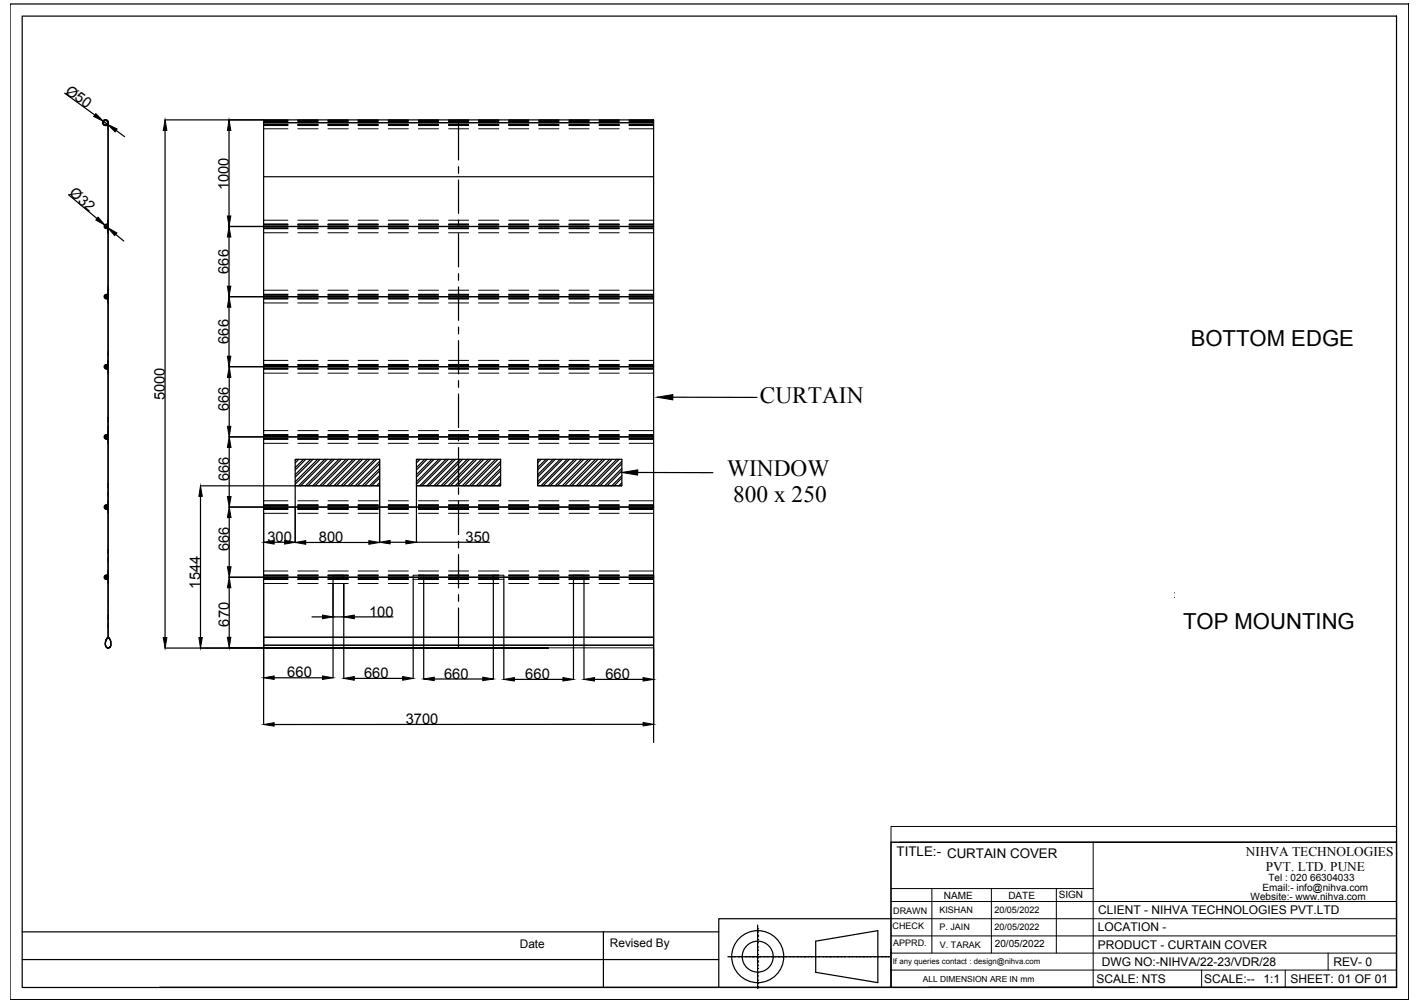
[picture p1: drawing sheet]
<svg xmlns="http://www.w3.org/2000/svg" width="297mm" height="210mm" viewBox="0 0 297 210" stroke-linecap="round" stroke-linejoin="round" font-family="sans-serif">
<!-- layer: 0 -->
<g fill="none" stroke="#000" stroke-width=".25">
<path d="M2.1 .8h292.6v208.4h-292.6zM4.6 3.4h287.5v203.3h-287.5zM13.5 19.5l6.3 4.6M21.6 25.4l.9 .6M22.6 25.7v.5l-.6 .1h.5l.1 .7v106.4M22.6 25.7v107.7l.5 .8 .1 .9-.3 .4-.3 .1M22.6 25.7a.59 .59 0 0 0-.6-.6 .59 .59 0 0 0-.5 .6 .59 .59 0 0 0 .6 .6 .61 .61 0 0 1-.7-.6 .61 .61 0 0 1 .7-.7 .61 .61 0 0 1 .6 .7M24.3 27.3l1.8 1.3M34.5 25.1h102.2v130.3M34.5 27.3v106.1M47.9 27.3v17.9M55.1 25.1v.6h81.6"/>
<path d="M55.1 25.7v125.9M55.1 37h81.6M95.9 25.1v8.4M95.9 34.9v1.4M95.9 37.7v6.9M14.3 40.8l6 4.9M22 47.1l.5 .5M22.6 46.1v.8M22.6 47.8v.9M22.6 59.8v.9M24.2 49.1l1.7 1.3M47.9 47.4h88.8"/>
<path d="M47.9 49.6v10.3M95.9 46v1.4M95.9 48.9v7M95.9 57.3v1.4M22.6 61.6v.9M22.6 73.6v.9M22.6 75.4v.9M47.9 62.1h88.8M47.9 64.3v10.2M47.9 76.7h88.8M47.9 79v10.2M95.9 60.1v6.9"/>
<path d="M95.9 68.4v1.5M95.9 71.3v7M95.9 79.7v1.4M22.6 87.4v.9M22.6 89.2v.8M47.9 91.4h88.8M47.9 93.6v10.3M61.8 96.1h17.6v5.5h-17.6zM62 96.1l-.2 .3M62.5 96.1l-.7 .8M63.5 96.1l-1.7 1.8M64 96.1l-2.2 2.3"/>
<path d="M65 96.1l-3.2 3.2M65.5 96.1l-3.7 3.8M66.4 96.1l-4.6 4.7M67 96.1l-5.2 5.2M67.9 96.1l-5.5 5.6M68.4 96.1l-5.5 5.6M69.4 96.1l-5.5 5.6M69.9 96.1l-5.5 5.6M70.9 96.1l-5.5 5.6M71.4 96.1l-5.5 5.6M72.4 96.1l-5.5 5.6M72.9 96.1l-5.5 5.6"/>
<path d="M73.9 96.1l-5.5 5.6M74.4 96.1l-5.5 5.6M75.3 96.1l-5.5 5.6M75.8 96.1l-5.5 5.6M76.8 96.1l-5.5 5.6M77.3 96.1l-5.5 5.6M78.3 96.1l-5.5 5.6M78.8 96.1l-5.5 5.6M79.4 96.1v5.6h-17.6M79.4 96.5l-5.1 5.2M79.4 98l-3.6 3.7M79.4 99.6l-2.1 2.1"/>
<path d="M79.4 97.1l-4.6 4.6M79.4 98.5l-3.1 3.2M87.1 96.1h17.6v5.5h-17.6zM87.4 96.1l-.3 .3M87.8 96.1l-.7 .8M88.8 96.1l-1.7 1.8M89.3 96.1l-2.2 2.3M90.3 96.1l-3.2 3.2M90.8 96.1l-3.7 3.8M91.8 96.1l-4.7 4.7M92.3 96.1l-5.2 5.2M93.3 96.1l-5.5 5.6"/>
<path d="M93.8 96.1l-5.5 5.6M94.8 96.1l-5.5 5.6M95.3 96.1l-5.6 5.6M95.9 82.5v7M95.9 90.9v1.4M95.9 93.7v7.9M96.3 96.1l-5.6 5.6M96.8 96.1l-5.5 5.6M97.7 96.1l-5.5 5.6M98.2 96.1l-5.5 5.6M99.2 96.1l-5.5 5.6M99.7 96.1l-5.5 5.6"/>
<path d="M100.7 96.1l-5.5 5.6M101.2 96.1l-5.5 5.6M102.2 96.1l-5.5 5.6M102.7 96.1l-5.5 5.6M103.7 96.1l-5.5 5.6M104.2 96.1l-5.5 5.6M104.7 96.5l-5.1 5.2M104.7 98l-3.6 3.7M104.7 99.6l-2.1 2.1M104.7 97.1l-4.6 4.6M104.7 98.5l-3.1 3.2M112.5 96.1h17.6v5.5h-17.6z"/>
<path d="M112.5 96.1v5.6h17.6M112.7 96.1l-.2 .3M113.2 96.1l-.7 .8M114.2 96.1l-1.7 1.8M114.7 96.1l-2.2 2.3M115.7 96.1l-3.2 3.2M116.1 96.1l-3.6 3.8M117.2 96.1l-4.7 4.7M117.6 96.1l-5.1 5.2M118.6 96.1l-5.5 5.6M119.1 96.1l-5.5 5.6M120.1 96.1l-5.5 5.6"/>
<path d="M120.6 96.1l-5.5 5.6M121.6 96.1l-5.5 5.6M122.1 96.1l-5.5 5.6M123.1 96.1l-5.5 5.6M123.6 96.1l-5.5 5.6M124.6 96.1l-5.5 5.6M125.1 96.1l-5.5 5.6M126.1 96.1l-5.5 5.6M126.6 96.1l-5.5 5.6M127.5 96.1l-5.5 5.6M128 96.1l-5.5 5.6M129 96.1l-5.5 5.6"/>
<path d="M129.5 96.1l-5.5 5.6M130.1 96.5l-5.1 5.2M130.1 98l-3.6 3.7M130.1 99.6l-2.1 2.1M130.1 97.1l-4.6 4.6M130.1 98.5l-3.1 3.2M133.4 98.9h15.7M140.7 83.1l17.7 .1M22.6 101.2v.9M22.6 102.9v.9M22.6 115v.9M22.6 116.7v.9"/>
<path d="M41.9 101.7h19.9M41.9 103.9v29.5M47.9 106.1h88.8M47.9 108.3v10.3M57.3 113.5h2.2M61.8 101.7v11.9M64 113.5h13.2M79.4 101l-.6 .7M79.4 100l-1.6 1.7M79.4 101.5l-.2 .2M79.4 101.7v11.9M81.6 113.5h3.3"/>
<path d="M95.9 102.1v1.3M95.9 104.8v7.1M95.9 113.3v1.4M95.9 116.1v6.9M104.7 101.7h-17.6v11.8h15.3M104.7 101l-.6 .7M104.7 100l-1.6 1.7M104.7 101.5l-.1 .2M130.1 101l-.7 .7M130.1 100l-1.6 1.7M130.1 101.5l-.2 .2M22.5 133.3l-.4 .8-.1 .8 .2 .5 .4 .2-.4-.2-.2-.5 .1-.9z"/>
<path d="M22.6 128.7v.9M22.6 130.5v.9M22.6 135.6h.1M22.7 133.3l.5 .9v.9l-.3 .4-.3 .1M34.5 135.6h80.2M47.9 120.8h88.8M47.9 123v10.4M55.1 135.6h59.6zM55.1 135v.6M65.3 129.1h2.2M69.7 121.3v20.5M69.7 129.1h2.2"/>
<path d="M71.9 122.1v19.9M74.1 129.1h8.1M86.4 121.3v20.7M88.6 121.3v20.8M95.9 124.4v1.4M95.9 127.2v8.4M103.2 120.4v21.7M105.4 121.3v20.9M120 120.4v21.8M122.2 121.3v20.9M136.7 133.3h-81.6v1.7h81.6M57.3 141.8h10.2"/>
<path d="M74.1 142h10.1M90.8 142.1h10.2M107.6 142.2h10.2M124.4 142.2h10.1M134.5 151.6h-77.2M186.4 176.3h105.7v30.3h-105.7zM4.6 195h145.8M126.2 195v11.7M158.5 200v.2M158.5 199.8h.1M158.5 199.1v.4M158.5 198.9h.1"/>
<path d="M158.5 198.4v.3M158.5 198.2h.1M158.5 197.7v.3M158.5 197.5v.2M158.5 197.3h.1M158.5 196.8v.3M158.5 196.6h.1M158.5 196.2v.2M158.5 195.9h.1M158.5 195.7h.1M158.5 195.3v.2M158.5 195.1h.1"/>
<path d="M158.5 194.6v.2M158.5 194.4h.1M158.5 194v.2M158.5 193.7v.3M158.5 193.6v.1M158.5 194.2v.1M158.5 194.4v.1M158.5 194.9v.1M158.5 195.1v.1M158.5 195.6v.1M158.5 195.8v.1M158.5 196v.1"/>
<path d="M158.5 196.5v.1M158.5 196.7v.1M158.5 197.1v.2M158.5 197.3v.2M158.5 198v.1M158.5 198.2v.2M158.5 198.7v.1M158.5 198.9v.1M158.5 199.6v.1M158.5 199.8v.1M170.6 197l13-2.2v10.8l-13-2.1zM186.4 192.3h-36v14.3h-117"/>
<path d="M4.6 200.8h145.8M150.4 206.6h36M152.3 200.2h.1M152.4 200.2h.5M152.9 200.2h.1M152.9 200.2h.2M153.1 200.2h.4M153.6 200.2h.1M153.8 200.2h.6M154.5 200.2h.1M154.7 200.2h.4M155.1 200.2h.1"/>
<path d="M155.2 200.2h.1M155.3 200.2h.3M155.6 200.2h.4M156 200.2h.1M156.1 200.2h.1M156.2 200.2h.3M156.5 200.2h.2M156.7 200.2h.1M156.7 200.2h.2M156.9 200.2h.3M157.2 200.2h.1M157.4 200.2h.1"/>
<path d="M157.4 200.2h.2M157.6 200.2h.1M157.6 200.2h.2M157.8 200.2h.3M158.1 200.2h.1M158.3 200.2h.1M158.5 200.2h.2M158.5 206.7h.1M158.5 206.5h.1M158.5 206v.3M158.5 205.8h.1M158.5 205.3v.3"/>
<path d="M158.5 205.1h.1M158.5 204.8v.3M158.5 204.5v.2M158.5 204.2h.1M158.5 203.8v.4M158.5 203.6h.1M158.5 203.1v.4M158.5 202.9v.2M158.5 202.7h.1M158.5 202.2v.4M158.5 202h.1M158.5 201.5v.5"/>
<path d="M158.5 201.3h.1M158.5 201.1h.1M158.5 200.6v.5M158.5 200.4h.1M158.5 200.3v.1M158.5 200.5v.1M158.5 201.2v.1M158.5 201.4v.1M158.5 202v.2M158.5 202.7v.1M158.5 203.6v.1M158.5 204.3v.1"/>
<path d="M158.5 205.2v.1M158.5 205.6v.2M158.5 205.9v.1M158.5 206.3v.1M158.5 206.5v.2M158.5 206.7v.2M158.8 200.2h.1M158.9 200.2h.1M159 200.2h.3M159.4 200.2h.2M159.7 200.2h.1M159.8 200.2h.1"/>
<path d="M159.9 200.2h.4M160.3 200.2h.2M160.5 200.2h.1M160.6 200.2h.4M161 200.2h.2M161.2 200.2h.2M161.4 200.2h.1M161.4 200.2h.5M161.9 200.2h.1M162.1 200.2h.1M162.1 200.2h.4M162.6 200.2h.1"/>
<path d="M162.8 200.2h.1M163 200.2h.1M163 200.2h.4M163.5 200.2h.1M163.6 200.2h.1M163.7 200.2h.1M163.9 200.2h.2M164.2 200.2h.1M164.3 200.2h.1M164.4 200.2h.1M164.5 200.2h.2M164.7 200.2h.3"/>
<path d="M165 200.2h.2M165.2 200.2h.1M165.3 200.2h.1M165.4 200.2h.3M165.7 200.2h.1M165.9 200.2h.1M165.9 200.2h.2M166.1 200.2h.3M166.4 200.2h.2M166.6 200.2h.1M166.8 200.2h.1M167 200.2h.2"/>
<path d="M167.3 200.2h.1M167.5 200.2h.1M167.7 200.2h.2M168 200.2h.1M168.1 200.2h.1M168.2 200.2h.1M168.3 200.2h.1M168.4 200.2h.1M168.6 200.2h.2M168.9 200.2h.1M169 200.2h.1M169.1 200.2h.1"/>
<path d="M169.2 200.2h.3M169.5 200.2h.2M169.7 200.2h.1M169.7 200.2h.2M169.9 200.2h.2M170.1 200.2h.3M170.4 200.2h.1M170.6 200.2h.1M170.6 200.2h.2M170.8 200.2h.3M171.1 200.2h.1M171.3 200.2h.1"/>
<path d="M171.5 200.2h.4M172 200.2h.1M172.2 200.2h.1M172.4 200.2h.2M172.7 200.2h.1M172.8 200.2h.1M172.9 200.2h.1M173 200.2h.3M173.3 200.2h.2M173.5 200.2h.1M173.6 200.2h.1M173.7 200.2h.1"/>
<path d="M173.8 200.2h.1M173.9 200.2h.3M174.2 200.2h.2M174.4 200.2h.1M174.4 200.2h.2M174.6 200.2h.3M174.9 200.2h.1M175.1 200.2h.1M175.3 200.2h.1M175.3 200.2h.2M175.5 200.2h.3M175.8 200.2h.1"/>
<path d="M176 200.2h.1M176.2 200.2h.2M176.5 200.2h.1M176.6 200.2h.1M176.7 200.2h.1M176.9 200.2h.4M177.4 200.2h.1M177.5 200.2h.1M177.6 200.2h.1M177.7 200.2h.5M178.2 200.2h.1M178.3 200.2h.1"/>
<path d="M178.4 200.2h.7M179.1 200.2h.1M179.1 200.2h.2M179.3 200.2h.4M179.8 200.2h.1M180 200.2h.4M180.5 200.2h.1M180.7 200.2h.1M180.9 200.2h.4M181.3 200.2h.1M181.4 200.2h.1M181.6 200.2h.4"/>
<path d="M182 200.2h.1M182.1 200.2h.1M182.2 200.2h.2M182.4 200.2h.5M182.9 200.2h.1M183 200.2h.1M183.1 200.2h.3M183.4 200.2h.1M183.6 200.2h.1M183.6 200.2h.2M183.8 200.2h.3M184.1 200.2h.2"/>
<path d="M184.3 200.2h.1M184.5 200.2h.1M184.7 200.2h.2M185 200.2h.1M185.2 200.2h.1M185.4 200.2h.2M185.7 200.2h.1M185.8 200.2h.1M185.9 200.2h.1M194.3 206.6h97.8"/>
<circle cx="22.1" cy="25.7" r=".57"/>
<circle cx="22.1" cy="25.7" r=".44"/>
<circle cx="22.3" cy="47.4" r=".36"/>
<circle cx="22.3" cy="47.4" r=".28"/>
<circle cx="22.3" cy="47.4" r=".06"/>
<circle cx="22.3" cy="62.1" r=".36"/>
<circle cx="22.3" cy="76.7" r=".36"/>
<circle cx="22.3" cy="62.1" r=".28"/>
<circle cx="22.3" cy="76.7" r=".28"/>
<circle cx="22.3" cy="76.7" r=".06"/>
<circle cx="22.3" cy="62.1" r=".06"/>
<circle cx="22.3" cy="91.4" r=".36"/>
<circle cx="22.3" cy="91.4" r=".28"/>
<circle cx="22.3" cy="91.4" r=".06"/>
<circle cx="22.3" cy="106.1" r=".36"/>
<circle cx="22.3" cy="106.1" r=".28"/>
<circle cx="22.3" cy="106.1" r=".06"/>
<circle cx="22.3" cy="120.8" r=".36"/>
<circle cx="22.3" cy="120.8" r=".28"/>
<circle cx="22.3" cy="120.8" r=".06"/>
<circle cx="158.5" cy="200.2" r="5.4"/>
<circle cx="158.5" cy="200.2" r="3.2"/>
</g>
<g fill="none" stroke="#000" stroke-width=".21">
<path d="M55.1 27h5.1M55.1 25.7h81.6M55.1 26.2h5.1M55.1 25.1h5.1M55.1 26.1h5.1M55.1 25.3h5.1M55.1 26h5.1M55.1 25.4h5.1M62.3 27h4.2M62.3 26.2h4.2M62.3 25.1h4.2M62.3 26.1h4.2"/>
<path d="M62.3 25.3h4.2M62.3 26h4.2M62.3 25.4h4.2M68.6 27h4.2M68.6 26.2h4.2M68.6 25.1h4.2M68.6 26.1h4.2M68.6 25.3h4.2M68.6 26h4.2M68.6 25.4h4.2M74.9 27h4.2M74.9 26.2h4.2"/>
<path d="M74.9 25.1h4.2M74.9 26.1h4.2M74.9 25.3h4.2M74.9 26h4.2M74.9 25.4h4.2M81.2 27h4.2M81.2 26.2h4.2M81.2 25.1h4.2M81.2 26.1h4.2M81.2 25.3h4.2M81.2 26h4.2M81.2 25.4h4.2"/>
<path d="M87.5 27h4.2M87.5 26.2h4.2M87.5 25.1h4.2M87.5 26.1h4.2M87.5 25.3h4.2M87.5 26h4.2M87.5 25.4h4.2M93.8 27h4.2M93.8 26.2h4.2M93.8 25.1h4.2M93.8 26.1h4.2M93.8 25.3h4.2"/>
<path d="M93.8 26h4.2M93.8 25.4h4.2M100.1 27h4.2M100.1 26.2h4.2M100.1 25.1h4.2M100.1 26.1h4.2M100.1 25.3h4.2M100.1 26h4.2M100.1 25.4h4.2M106.4 27h4.2M106.4 26.2h4.2M106.4 25.1h4.2"/>
<path d="M106.4 26.1h4.2M106.4 25.3h4.2M106.4 26h4.2M106.4 25.4h4.2M112.7 27h4.2M112.7 26.2h4.2M112.7 25.1h4.2M112.7 26.1h4.2M112.7 25.3h4.2M112.7 26h4.2M112.7 25.4h4.2M119 27h4.2"/>
<path d="M119 26.2h4.2M119 25.1h4.2M119 26.1h4.2M119 25.3h4.2M119 26h4.2M119 25.4h4.2M125.3 27h4.2M125.3 26.2h4.2M125.3 25.1h4.2M125.3 26.1h4.2M125.3 25.3h4.2M125.3 26h4.2"/>
<path d="M125.3 25.4h4.2M131.6 27h5.1M131.6 26.2h5.1M131.6 25.1h5.1M131.6 26.1h5.1M131.6 25.3h5.1M131.6 26h5.1M131.6 25.4h5.1M22.3 47.4h.3M22.6 46.1l-.1 .8h-.3a.49 .49 0 0 0-.4 .5 .49 .49 0 0 0 .4 .5h.3l.1 .8M22.6 46.9h-.3a.45 .45 0 0 0-.5 .5 .45 .45 0 0 0 .5 .4h.3M55.1 46.9h5.1"/>
<path d="M55.1 47.4h5.1M55.1 48.7h5.1M55.1 47.8h5.1M55.1 46.1h5.1M55.1 47.9h5.1M55.1 47.7h5.1M55.1 47h5.1M55.1 47.1h5.1M62.3 46.9h4.2M62.3 47.4h4.2M62.3 48.7h4.2M62.3 47.8h4.2"/>
<path d="M62.3 46.1h4.2M62.3 47.9h4.2M62.3 47.7h4.2M62.3 47h4.2M62.3 47.1h4.2M68.6 46.9h4.2M68.6 47.4h4.2M68.6 48.7h4.2M68.6 47.8h4.2M68.6 46.1h4.2M68.6 47.9h4.2M68.6 47.7h4.2"/>
<path d="M68.6 47h4.2M68.6 47.1h4.2M74.9 46.9h4.2M74.9 47.4h4.2M74.9 48.7h4.2M74.9 47.8h4.2M74.9 46.1h4.2M74.9 47.9h4.2M74.9 47.7h4.2M74.9 47h4.2M74.9 47.1h4.2M81.2 46.9h4.2"/>
<path d="M81.2 47.4h4.2M81.2 48.7h4.2M81.2 47.8h4.2M81.2 46.1h4.2M81.2 47.9h4.2M81.2 47.7h4.2M81.2 47h4.2M81.2 47.1h4.2M87.5 46.9h4.2M87.5 47.4h4.2M87.5 48.7h4.2M87.5 47.8h4.2"/>
<path d="M87.5 46.1h4.2M87.5 47.9h4.2M87.5 47.7h4.2M87.5 47h4.2M87.5 47.1h4.2M93.8 46.9h4.2M93.8 47.4h4.2M93.8 48.7h4.2M93.8 47.8h4.2M93.8 46.1h4.2M93.8 47.9h4.2M93.8 47.7h4.2"/>
<path d="M93.8 47h4.2M93.8 47.1h4.2M100.1 46.9h4.2M100.1 47.4h4.2M100.1 48.7h4.2M100.1 47.8h4.2M100.1 46.1h4.2M100.1 47.9h4.2M100.1 47.7h4.2M100.1 47h4.2M100.1 47.1h4.2M106.4 46.9h4.2"/>
<path d="M106.4 47.4h4.2M106.4 48.7h4.2M106.4 47.8h4.2M106.4 46.1h4.2M106.4 47.9h4.2M106.4 47.7h4.2M106.4 47h4.2M106.4 47.1h4.2M112.7 46.9h4.2M112.7 47.4h4.2M112.7 48.7h4.2M112.7 47.8h4.2"/>
<path d="M112.7 46.1h4.2M112.7 47.9h4.2M112.7 47.7h4.2M112.7 47h4.2M112.7 47.1h4.2M119 46.9h4.2M119 47.4h4.2M119 48.7h4.2M119 47.8h4.2M119 46.1h4.2M119 47.9h4.2M119 47.7h4.2"/>
<path d="M119 47h4.2M119 47.1h4.2M125.3 46.9h4.2M125.3 47.4h4.2M125.3 48.7h4.2M125.3 47.8h4.2M125.3 46.1h4.2M125.3 47.9h4.2M125.3 47.7h4.2M125.3 47h4.2M125.3 47.1h4.2M131.6 46.9h5.1"/>
<path d="M131.6 47.4h5.1M131.6 48.7h5.1M131.6 47.8h5.1M131.6 46.1h5.1M131.6 47.9h5.1M131.6 47.7h5.1M131.6 47h5.1M131.6 47.1h5.1M22.2 61.6h.1M22.2 62.5v.1M22.2 76.3h.1M22.2 77.2h.1"/>
<path d="M22.3 62.1h.3M22.3 76.7h.3M22.6 60.7l-.1 .9h-.3a.49 .49 0 0 0-.4 .5 .49 .49 0 0 0 .4 .5h.3l.1 .8M22.6 61.6h-.3a.45 .45 0 0 0-.5 .5 .45 .45 0 0 0 .5 .4h.3M22.6 75.4l-.1 .9h-.3a.49 .49 0 0 0-.4 .5 .49 .49 0 0 0 .4 .4h.3l.1 .9M22.6 76.3h-.3a.44 .44 0 0 0-.5 .5 .44 .44 0 0 0 .5 .4h.3M55.1 62.5h5.1M55.1 60.7h5.1M55.1 62.1h5.1M55.1 63.4h5.1M55.1 61.6h5.1M55.1 62.6h5.1"/>
<path d="M55.1 62.4h5.1M55.1 61.7h5.1M55.1 62.3h5.1M55.1 61.8h5.1M55.1 78.1h5.1M55.1 77.2h5.1M55.1 76.3h5.1M55.1 75.4h5.1M55.1 77.1h5.1M55.1 76.4h5.1M55.1 77h5.1M55.1 76.5h5.1"/>
<path d="M55.1 76.7h5.1M62.3 62.5h4.2M62.3 60.7h4.2M62.3 62.1h4.2M62.3 63.4h4.2M62.3 61.6h4.2M62.3 62.6h4.2M62.3 62.4h4.2M62.3 61.7h4.2M62.3 62.3h4.2M62.3 61.8h4.2M62.3 78.1h4.2"/>
<path d="M62.3 77.2h4.2M62.3 76.3h4.2M62.3 75.4h4.2M62.3 77.1h4.2M62.3 76.4h4.2M62.3 77h4.2M62.3 76.5h4.2M62.3 76.7h4.2M68.6 62.5h4.2M68.6 60.7h4.2M68.6 62.1h4.2M68.6 63.4h4.2"/>
<path d="M68.6 61.6h4.2M68.6 62.6h4.2M68.6 62.4h4.2M68.6 61.7h4.2M68.6 62.3h4.2M68.6 61.8h4.2M68.6 78.1h4.2M68.6 77.2h4.2M68.6 76.3h4.2M68.6 75.4h4.2M68.6 77.1h4.2M68.6 76.4h4.2"/>
<path d="M68.6 77h4.2M68.6 76.5h4.2M68.6 76.7h4.2M74.9 62.5h4.2M74.9 60.7h4.2M74.9 62.1h4.2M74.9 63.4h4.2M74.9 61.6h4.2M74.9 62.6h4.2M74.9 62.4h4.2M74.9 61.7h4.2M74.9 62.3h4.2"/>
<path d="M74.9 61.8h4.2M74.9 78.1h4.2M74.9 77.2h4.2M74.9 76.3h4.2M74.9 75.4h4.2M74.9 77.1h4.2M74.9 76.4h4.2M74.9 77h4.2M74.9 76.5h4.2M74.9 76.7h4.2M81.2 62.5h4.2M81.2 60.7h4.2"/>
<path d="M81.2 62.1h4.2M81.2 63.4h4.2M81.2 61.6h4.2M81.2 62.6h4.2M81.2 62.4h4.2M81.2 61.7h4.2M81.2 62.3h4.2M81.2 61.8h4.2M81.2 78.1h4.2M81.2 77.2h4.2M81.2 76.3h4.2M81.2 75.4h4.2"/>
<path d="M81.2 77.1h4.2M81.2 76.4h4.2M81.2 77h4.2M81.2 76.5h4.2M81.2 76.7h4.2M87.5 62.5h4.2M87.5 60.7h4.2M87.5 62.1h4.2M87.5 63.4h4.2M87.5 61.6h4.2M87.5 62.6h4.2M87.5 62.4h4.2"/>
<path d="M87.5 61.7h4.2M87.5 62.3h4.2M87.5 61.8h4.2M87.5 78.1h4.2M87.5 77.2h4.2M87.5 76.3h4.2M87.5 75.4h4.2M87.5 77.1h4.2M87.5 76.4h4.2M87.5 77h4.2M87.5 76.5h4.2M87.5 76.7h4.2"/>
<path d="M93.8 62.5h4.2M93.8 60.7h4.2M93.8 62.1h4.2M93.8 63.4h4.2M93.8 61.6h4.2M93.8 62.6h4.2M93.8 62.4h4.2M93.8 61.7h4.2M93.8 62.3h4.2M93.8 61.8h4.2M93.8 78.1h4.2M93.8 77.2h4.2"/>
<path d="M93.8 76.3h4.2M93.8 75.4h4.2M93.8 77.1h4.2M93.8 76.4h4.2M93.8 77h4.2M93.8 76.5h4.2M93.8 76.7h4.2M100.1 62.5h4.2M100.1 60.7h4.2M100.1 62.1h4.2M100.1 63.4h4.2M100.1 61.6h4.2"/>
<path d="M100.1 62.6h4.2M100.1 62.4h4.2M100.1 61.7h4.2M100.1 62.3h4.2M100.1 61.8h4.2M100.1 78.1h4.2M100.1 77.2h4.2M100.1 76.3h4.2M100.1 75.4h4.2M100.1 77.1h4.2M100.1 76.4h4.2M100.1 77h4.2"/>
<path d="M100.1 76.5h4.2M100.1 76.7h4.2M106.4 62.5h4.2M106.4 60.7h4.2M106.4 62.1h4.2M106.4 63.4h4.2M106.4 61.6h4.2M106.4 62.6h4.2M106.4 62.4h4.2M106.4 61.7h4.2M106.4 62.3h4.2M106.4 61.8h4.2"/>
<path d="M106.4 78.1h4.2M106.4 77.2h4.2M106.4 76.3h4.2M106.4 75.4h4.2M106.4 77.1h4.2M106.4 76.4h4.2M106.4 77h4.2M106.4 76.5h4.2M106.4 76.7h4.2M112.7 62.5h4.2M112.7 60.7h4.2M112.7 62.1h4.2"/>
<path d="M112.7 63.4h4.2M112.7 61.6h4.2M112.7 62.6h4.2M112.7 62.4h4.2M112.7 61.7h4.2M112.7 62.3h4.2M112.7 61.8h4.2M112.7 78.1h4.2M112.7 77.2h4.2M112.7 76.3h4.2M112.7 75.4h4.2M112.7 77.1h4.2"/>
<path d="M112.7 76.4h4.2M112.7 77h4.2M112.7 76.5h4.2M112.7 76.7h4.2M119 62.5h4.2M119 60.7h4.2M119 62.1h4.2M119 63.4h4.2M119 61.6h4.2M119 62.6h4.2M119 62.4h4.2M119 61.7h4.2"/>
<path d="M119 62.3h4.2M119 61.8h4.2M119 78.1h4.2M119 77.2h4.2M119 76.3h4.2M119 75.4h4.2M119 77.1h4.2M119 76.4h4.2M119 77h4.2M119 76.5h4.2M119 76.7h4.2M125.3 62.5h4.2"/>
<path d="M125.3 60.7h4.2M125.3 62.1h4.2M125.3 63.4h4.2M125.3 61.6h4.2M125.3 62.6h4.2M125.3 62.4h4.2M125.3 61.7h4.2M125.3 62.3h4.2M125.3 61.8h4.2M125.3 78.1h4.2M125.3 77.2h4.2M125.3 76.3h4.2"/>
<path d="M125.3 75.4h4.2M125.3 77.1h4.2M125.3 76.4h4.2M125.3 77h4.2M125.3 76.5h4.2M125.3 76.7h4.2M131.6 62.5h5.1M131.6 60.7h5.1M131.6 62.1h5.1M131.6 63.4h5.1M131.6 61.6h5.1M131.6 62.6h5.1"/>
<path d="M131.6 62.4h5.1M131.6 61.7h5.1M131.6 62.3h5.1M131.6 61.8h5.1M131.6 78.1h5.1M131.6 77.2h5.1M131.6 76.3h5.1M131.6 75.4h5.1M131.6 77.1h5.1M131.6 76.4h5.1M131.6 77h5.1M131.6 76.5h5.1"/>
<path d="M131.6 76.7h5.1M22.2 91h.1M22.2 91.9h.1M22.3 91.4h.3M22.5 87.4h.1M22.6 90.1l-.1 .9h-.3a.49 .49 0 0 0-.4 .4 .49 .49 0 0 0 .4 .5h.3l.1 .9M22.6 91h-.3a.44 .44 0 0 0-.5 .4 .44 .44 0 0 0 .5 .5h.3M55.1 92.8h5.1M55.1 91.9h5.1M55.1 91h5.1M55.1 90.1h5.1M55.1 91.8h5.1"/>
<path d="M55.1 91.1h5.1M55.1 91.7h5.1M55.1 91.2h5.1M55.1 91.4h5.1M62.3 92.8h4.2M62.3 91.9h4.2M62.3 91h4.2M62.3 90.1h4.2M62.3 91.8h4.2M62.3 91.1h4.2M62.3 91.7h4.2M62.3 91.2h4.2"/>
<path d="M62.3 91.4h4.2M68.6 92.8h4.2M68.6 91.9h4.2M68.6 91h4.2M68.6 90.1h4.2M68.6 91.8h4.2M68.6 91.1h4.2M68.6 91.7h4.2M68.6 91.2h4.2M68.6 91.4h4.2M74.9 92.8h4.2M74.9 91.9h4.2"/>
<path d="M74.9 91h4.2M74.9 90.1h4.2M74.9 91.8h4.2M74.9 91.1h4.2M74.9 91.7h4.2M74.9 91.2h4.2M74.9 91.4h4.2M81.2 92.8h4.2M81.2 91.9h4.2M81.2 91h4.2M81.2 90.1h4.2M81.2 91.8h4.2"/>
<path d="M81.2 91.1h4.2M81.2 91.7h4.2M81.2 91.2h4.2M81.2 91.4h4.2M87.5 92.8h4.2M87.5 91.9h4.2M87.5 91h4.2M87.5 90.1h4.2M87.5 91.8h4.2M87.5 91.1h4.2M87.5 91.7h4.2M87.5 91.2h4.2"/>
<path d="M87.5 91.4h4.2M93.8 92.8h4.2M93.8 91.9h4.2M93.8 91h4.2M93.8 90.1h4.2M93.8 91.8h4.2M93.8 91.1h4.2M93.8 91.7h4.2M93.8 91.2h4.2M93.8 91.4h4.2M100.1 92.8h4.2M100.1 91.9h4.2"/>
<path d="M100.1 91h4.2M100.1 90.1h4.2M100.1 91.8h4.2M100.1 91.1h4.2M100.1 91.7h4.2M100.1 91.2h4.2M100.1 91.4h4.2M106.4 92.8h4.2M106.4 91.9h4.2M106.4 91h4.2M106.4 90.1h4.2M106.4 91.8h4.2"/>
<path d="M106.4 91.1h4.2M106.4 91.7h4.2M106.4 91.2h4.2M106.4 91.4h4.2M112.7 92.8h4.2M112.7 91.9h4.2M112.7 91h4.2M112.7 90.1h4.2M112.7 91.8h4.2M112.7 91.1h4.2M112.7 91.7h4.2M112.7 91.2h4.2"/>
<path d="M112.7 91.4h4.2M119 92.8h4.2M119 91.9h4.2M119 91h4.2M119 90.1h4.2M119 91.8h4.2M119 91.1h4.2M119 91.7h4.2M119 91.2h4.2M119 91.4h4.2M125.3 92.8h4.2M125.3 91.9h4.2"/>
<path d="M125.3 91h4.2M125.3 90.1h4.2M125.3 91.8h4.2M125.3 91.1h4.2M125.3 91.7h4.2M125.3 91.2h4.2M125.3 91.4h4.2M131.6 92.8h5.1M131.6 91.9h5.1M131.6 91h5.1M131.6 90.1h5.1M131.6 91.8h5.1"/>
<path d="M131.6 91.1h5.1M131.6 91.7h5.1M131.6 91.2h5.1M131.6 91.4h5.1M22.2 105.6v.1M22.2 106.5v.1M22.3 106.1h.3M22.6 104.8l-.1 .8h-.3a.49 .49 0 0 0-.4 .5 .49 .49 0 0 0 .4 .5h.3l.1 .8M22.6 105.7h-.3a.44 .44 0 0 0-.5 .4 .44 .44 0 0 0 .5 .5h.3M22.6 119.5l-.1 .8h-.3a.47 .47 0 0 0-.4 .5 .47 .47 0 0 0 .4 .5h.3l.1 .8M55.1 107.4h5.1M55.1 106.6h5.1"/>
<path d="M55.1 105.7h5.1M55.1 104.8h5.1M55.1 105.6h5.1M55.1 106.5h5.1M55.1 105.8h5.1M55.1 106.4h5.1M55.1 106.1h5.1M55.1 119.5h5.1M62.3 107.4h4.2M62.3 106.6h4.2M62.3 105.7h4.2M62.3 104.8h4.2"/>
<path d="M62.3 105.6h4.2M62.3 106.5h4.2M62.3 105.8h4.2M62.3 106.4h4.2M62.3 106.1h4.2M62.3 119.5h4.2M68.6 107.4h4.2M68.6 106.6h4.2M68.6 105.7h4.2M68.6 104.8h4.2M68.6 105.6h4.2M68.6 106.5h4.2"/>
<path d="M68.6 105.8h4.2M68.6 106.4h4.2M68.6 106.1h4.2M68.6 119.5h4.2M74.9 107.4h4.2M74.9 106.6h4.2M74.9 105.7h4.2M74.9 104.8h4.2M74.9 105.6h4.2M74.9 106.5h4.2M74.9 105.8h4.2M74.9 106.4h4.2"/>
<path d="M74.9 106.1h4.2M74.9 119.5h4.2M81.2 107.4h4.2M81.2 106.6h4.2M81.2 105.7h4.2M81.2 104.8h4.2M81.2 105.6h4.2M81.2 106.5h4.2M81.2 105.8h4.2M81.2 106.4h4.2M81.2 106.1h4.2M81.2 119.5h4.2"/>
<path d="M87.5 107.4h4.2M87.5 106.6h4.2M87.5 105.7h4.2M87.5 104.8h4.2M87.5 105.6h4.2M87.5 106.5h4.2M87.5 105.8h4.2M87.5 106.4h4.2M87.5 106.1h4.2M87.5 119.5h4.2M93.8 107.4h4.2M93.8 106.6h4.2"/>
<path d="M93.8 105.7h4.2M93.8 104.8h4.2M93.8 105.6h4.2M93.8 106.5h4.2M93.8 105.8h4.2M93.8 106.4h4.2M93.8 106.1h4.2M93.8 119.5h4.2M100.1 107.4h4.2M100.1 106.6h4.2M100.1 105.7h4.2M100.1 104.8h4.2"/>
<path d="M100.1 105.6h4.2M100.1 106.5h4.2M100.1 105.8h4.2M100.1 106.4h4.2M100.1 106.1h4.2M100.1 119.5h4.2M106.4 107.4h4.2M106.4 106.6h4.2M106.4 105.7h4.2M106.4 104.8h4.2M106.4 105.6h4.2M106.4 106.5h4.2"/>
<path d="M106.4 105.8h4.2M106.4 106.4h4.2M106.4 106.1h4.2M106.4 119.5h4.2M112.7 107.4h4.2M112.7 106.6h4.2M112.7 105.7h4.2M112.7 104.8h4.2M112.7 105.6h4.2M112.7 106.5h4.2M112.7 105.8h4.2M112.7 106.4h4.2"/>
<path d="M112.7 106.1h4.2M112.7 119.5h4.2M119 107.4h4.2M119 106.6h4.2M119 105.7h4.2M119 104.8h4.2M119 105.6h4.2M119 106.5h4.2M119 105.8h4.2M119 106.4h4.2M119 106.1h4.2M119 119.5h4.2"/>
<path d="M125.3 107.4h4.2M125.3 106.6h4.2M125.3 105.7h4.2M125.3 104.8h4.2M125.3 105.6h4.2M125.3 106.5h4.2M125.3 105.8h4.2M125.3 106.4h4.2M125.3 106.1h4.2M125.3 119.5h4.2M131.6 107.4h5.1M131.6 106.6h5.1"/>
<path d="M131.6 105.7h5.1M131.6 104.8h5.1M131.6 105.6h5.1M131.6 106.5h5.1M131.6 105.8h5.1M131.6 106.4h5.1M131.6 106.1h5.1M131.6 119.5h5.1M22.2 120.3v.1M22.2 121.2v.1M22.3 120.8h.3M22.6 120.4h-.3a.42 .42 0 0 0-.5 .4 .42 .42 0 0 0 .5 .4h.3"/>
<path d="M22.6 120.4h.1M22.6 125.9h.1M55.1 135.6h.1M55.1 135.6h81.6M55.1 135h81.6M55.1 133.4h81.6M55.1 120.4h5.1M55.1 121.2h5.1M55.1 122.1h5.1M55.1 121.3h5.1M55.1 120.3h5.1M55.1 121.1h5.1"/>
<path d="M55.1 120.5h5.1M55.1 120.8h5.1M62.3 120.4h4.2M62.3 121.2h4.2M62.3 122.1h4.2M62.3 121.3h4.2M62.3 120.3h4.2M62.3 121.1h4.2M62.3 120.5h4.2M62.3 120.8h4.2M68.6 120.4h4.2M68.6 121.2h4.2"/>
<path d="M68.6 122.1h4.2M68.6 121.3h4.2M68.6 120.3h4.2M68.6 121.1h4.2M68.6 120.5h4.2M68.6 120.8h4.2M69.7 120.4v.8M71.9 120.4v.8M74.9 120.4h4.2M74.9 121.2h4.2M74.9 122.1h4.2M74.9 121.3h4.2"/>
<path d="M74.9 120.3h4.2M74.9 121.1h4.2M74.9 120.5h4.2M74.9 120.8h4.2M81.2 120.4h4.2M81.2 121.2h4.2M81.2 122.1h4.2M81.2 121.3h4.2M81.2 120.3h4.2M81.2 121.1h4.2M81.2 120.5h4.2M81.2 120.8h4.2"/>
<path d="M87.5 122.1h4.2M87.5 121.3h4.2M87.5 120.3h4.2M87.5 121.1h4.2M87.5 120.5h4.2M87.5 120.8h4.2M88.6 120.4v.8M91.7 120.4h-5.3v.8h5.3M93.8 120.4h4.2M93.8 121.2h4.2M93.8 122.1h4.2M93.8 121.3h4.2"/>
<path d="M93.8 120.3h4.2M93.8 121.1h4.2M93.8 120.5h4.2M93.8 120.8h4.2M100.1 120.4h5.3v.8h-5.3M100.1 122.1h4.2M100.1 121.3h4.2M100.1 120.3h4.2M100.1 121.1h4.2M100.1 120.5h4.2M100.1 120.8h4.2M103.2 120.4v.8"/>
<path d="M106.4 120.4h4.2M106.4 121.2h4.2M106.4 122.1h4.2M106.4 121.3h4.2M106.4 120.3h4.2M106.4 121.1h4.2M106.4 120.5h4.2M106.4 120.8h4.2M112.7 120.4h4.2M112.7 121.2h4.2M112.7 122.1h4.2M112.7 121.3h4.2"/>
<path d="M112.7 120.3h4.2M112.7 121.1h4.2M112.7 120.5h4.2M112.7 120.8h4.2M119 120.4h4.2M119 121.2h4.2M119 122.1h4.2M119 121.3h4.2M119 120.3h4.2M119 121.1h4.2M119 120.5h4.2M119 120.8h4.2"/>
<path d="M120 120.4v.8M122.2 120.4v.8M125.3 120.4h4.2M125.3 121.2h4.2M125.3 122.1h4.2M125.3 121.3h4.2M125.3 120.3h4.2M125.3 121.1h4.2M125.3 120.5h4.2M125.3 120.8h4.2M131.6 120.4h5.1M131.6 121.2h5.1"/>
<path d="M131.6 122.1h5.1M131.6 121.3h5.1M131.6 120.3h5.1M131.6 121.1h5.1M131.6 120.5h5.1M131.6 120.8h5.1M245.7 124.1h.1M245.7 125h.1M186.4 173h105.7v3.3h-105.7zM186.4 176.3v30.3M188.2 176.3h103.9M228.7 176.3v30.3"/>
<path d="M186.4 199.5h105.7M186.4 195.9h105.7M186.4 192.3h105.7M186.4 188.7h105.7M186.4 186h42.3M194.9 186v13.5M207.4 186v13.5M221 186v13.5M277.8 199.5v3.5M186.4 203h105.7M251.4 203v3.6M268.8 203v3.6"/>
</g>
<g fill="#000" stroke="#000" stroke-width=".21">
<path d="M20.1 23.8l1.5 1.6-2-1zM22.5 26l2 1-.4 .6zM34.5 25.1l.4 2.2h-.8zM47.9 25.1l.4 2.2h-.7zM20.5 45.5l1.5 1.6-1.9-1.1zM22.5 47.6l2 1.2-.5 .5zM47.6 59.9h.7l-.4 2.2zM47.9 47.4l.4 2.2h-.7zM47.6 45.2h.7l-.4 2.2zM47.9 76.7l.4 2.3h-.7zM47.6 74.5h.7l-.4 2.2zM47.9 62.1l.4 2.2h-.7z"/>
<path d="M47.6 89.2h.7l-.4 2.2zM47.9 91.4l.4 2.2h-.7zM130.1 98.9l3.3-.6v1.1zM137.4 83.1l3.3-.5v1.1zM41.9 101.7l.4 2.2h-.7zM47.6 118.6h.7l-.4 2.2zM47.9 106.1l.4 2.2h-.7zM47.6 103.9h.7l-.4 2.2zM55.1 113.5l2.2-.4v.8zM59.5 113.1l2.3 .4-2.3 .4zM61.8 113.5l2.2-.4v.8zM77.2 113.1l2.2 .4-2.2 .4z"/>
<path d="M79.4 113.5l2.2-.4v.7zM84.9 113.1l2.2 .4-2.2 .3zM34.1 133.4h.8l-.4 2.2zM41.6 133.4h.7l-.4 2.2zM47.6 133.4h.7l-.4 2.2zM47.9 120.8l.4 2.2h-.7zM67.5 128.7l2.2 .4-2.2 .4zM71.9 129.1l2.2-.4v.8zM55.1 141.8l2.2-.3v.7zM55.1 151.6l2.2-.4v.8zM67.5 141.5l2.2 .3-2.2 .4zM71.9 142l2.2-.4v.8z"/>
<path d="M84.2 141.6l2.2 .4-2.2 .4zM88.6 142.1l2.2-.4v.7zM101 141.7l2.2 .4-2.2 .3zM105.4 142.2l2.2-.4v.7zM117.8 141.8l2.2 .4-2.2 .3zM122.2 142.2l2.2-.4v.7zM134.5 151.2l2.2 .4-2.2 .3zM134.5 141.8l2.2 .4-2.2 .3z"/>
</g>
<g font-size="4.9">
<text x="158.9" y="84.3">CURTAIN</text>
<text x="152.1" y="99.5">WINDOW</text>
<text x="153.4" y="105.1">800 x 250</text>
</g>
<g font-size="4.6">
<text x="249.1" y="72.5">BOTTOM EDGE</text>
<text x="247.5" y="131.6">TOP MOUNTING</text>
</g>
<g font-size="3.1">
<text x="13.5" y="19.4" transform="rotate(36 13.5 19.4)">Ø50</text>
<text x="14.3" y="40.6" transform="rotate(40 14.3 40.6)">Ø32</text>
<text x="47.9" y="39.8" transform="rotate(-90 47.9 39.8)">1000</text>
<text x="47.9" y="57.3" transform="rotate(-90 47.9 57.3)">666</text>
<text x="47.9" y="72" transform="rotate(-90 47.9 72)">666</text>
<text x="34.5" y="83.8" transform="rotate(-90 34.5 83.8)">5000</text>
<text x="47.9" y="86" transform="rotate(-90 47.9 86)">666</text>
<text x="47.9" y="100.7" transform="rotate(-90 47.9 100.7)">666</text>
<text x="56" y="113.4">300</text>
<text x="66.7" y="113.5">800</text>
<text x="97.4" y="113.4">350</text>
<text x="47.9" y="115.4" transform="rotate(-90 47.9 115.4)">666</text>
<text x="41.9" y="123.2" transform="rotate(-90 41.9 123.2)">1544</text>
<text x="47.9" y="131.1" transform="rotate(-90 47.9 131.1)">670</text>
<text x="77.2" y="129.1">100</text>
<text x="60.1" y="141.8">660</text>
<text x="76.1" y="141.9">660</text>
<text x="92.9" y="142.1">660</text>
<text x="109.9" y="142.1">660</text>
<text x="126.6" y="142.1">660</text>
<text x="84.9" y="151.5">3700</text>
</g>
<g font-size="2.8">
<text x="187.6" y="179.2">TITLE:- CURTAIN COVER</text>
<text x="260.6" y="179.1">NIHVA TECHNOLOGIES</text>
<text x="264.8" y="182.3">PVT. LTD. PUNE</text>
</g>
<g font-size="2.5">
<text x="229.7" y="191.3">CLIENT - NIHVA TECHNOLOGIES PVT.LTD</text>
<text x="229.6" y="194.9">LOCATION -</text>
<text x="108.7" y="198.5">Date</text>
<text x="127.6" y="198.2">Revised By</text>
<text x="229.6" y="198.5">PRODUCT - CURTAIN COVER</text>
<text x="230.5" y="202.1">DWG NO:-NIHVA/22-23/VDR/28</text>
<text x="279" y="202.1">REV- 0</text>
<text x="229.3" y="205.7">SCALE: NTS</text>
<text x="251.9" y="205.7">SCALE:--</text>
<text x="264.3" y="205.7">1:1</text>
<text x="269.9" y="205.7">SHEET: 01 OF 01</text>
</g>
<g font-size="2.1">
<text x="265.3" y="184.4">Tel : 020 66304033</text>
<text x="197.4" y="188.1">NAME</text>
<text x="210.9" y="188.2">DATE</text>
<text x="221.5" y="188">SIGN</text>
<text x="261.6" y="188.4">Website:- www.nihva.com</text>
<text x="264.1" y="186.5">Email:- info@nihva.com</text>
<text x="208.1" y="198.2">20/05/2022</text>
</g>
<g font-size="1.9">
<text x="186.8" y="191.2">DRAWN</text>
<text x="196.5" y="191.1">KISHAN</text>
<text x="208" y="191.1">20/05/2022</text>
<text x="186.7" y="194.4">CHECK</text>
<text x="186.8" y="198">APPRD.</text>
<text x="196.5" y="194.7">P. JAIN</text>
<text x="208.1" y="194.7">20/05/2022</text>
<text x="196.6" y="198.3">V. TARAK</text>
</g>
<text font-size="1.8" x="193" y="205.4">ALL DIMENSION ARE IN mm</text>
<text font-size="1.6" x="186.8" y="201.7">If any queries contact : design@nihva.com</text>
</svg>
